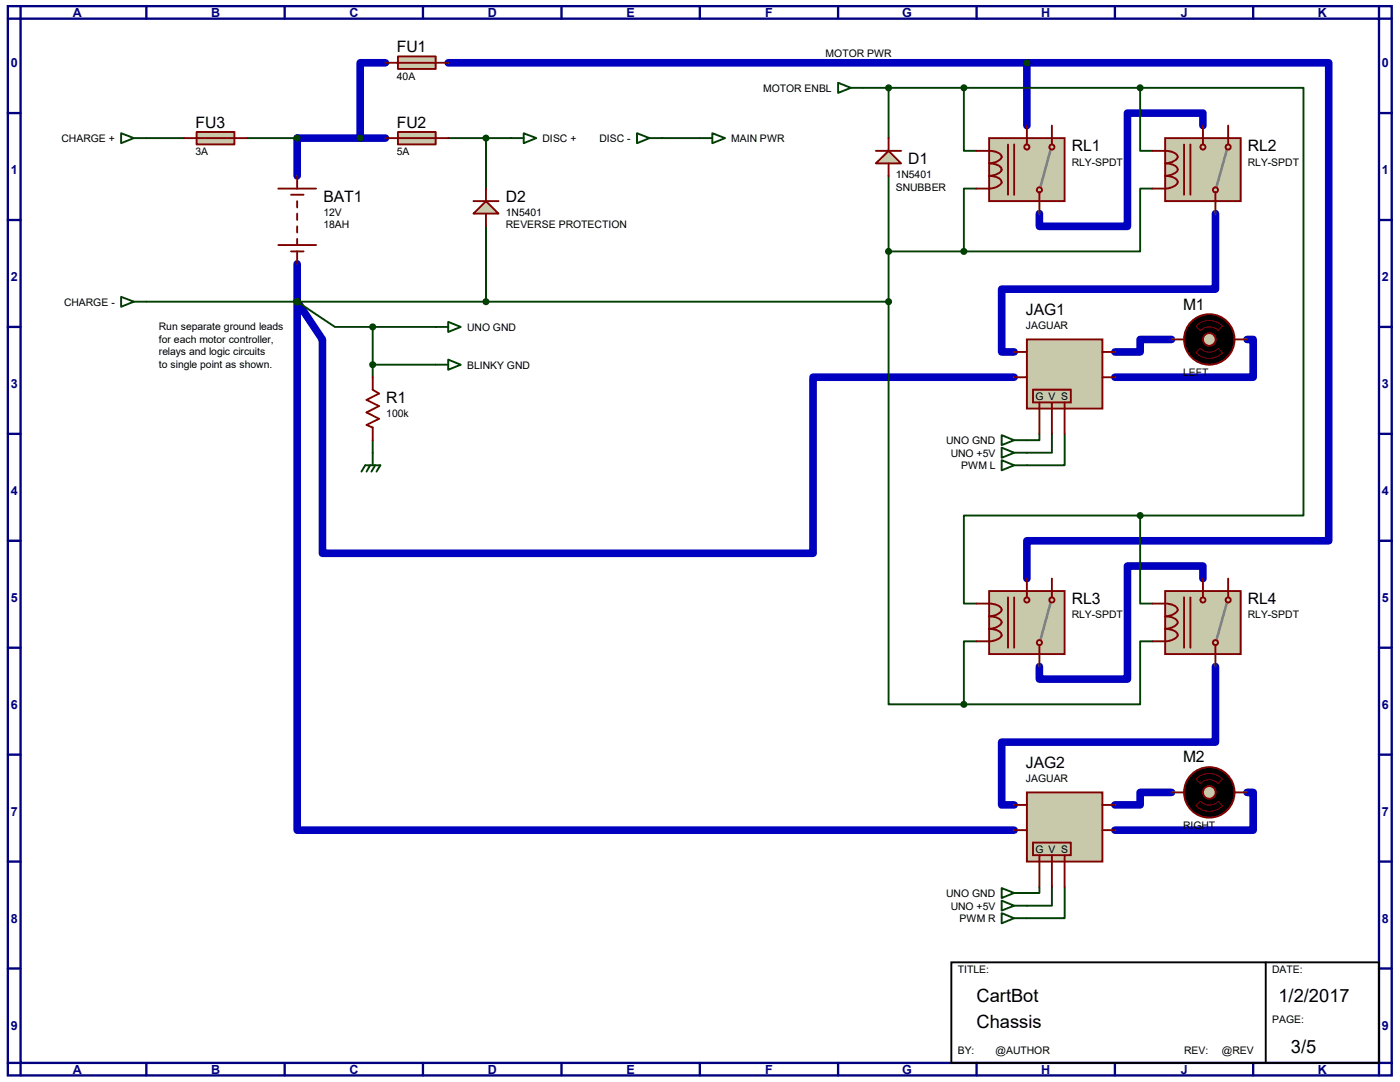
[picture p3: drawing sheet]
<svg xmlns="http://www.w3.org/2000/svg" width="279mm" height="216mm" viewBox="0 0 279 216" stroke-linecap="round" stroke-linejoin="round" font-family="sans-serif">
<g fill="none" stroke="#000080" stroke-width=".47">
<path d="M1.6 1.2h276.1v213.4h-276.1zM4.1 3.7h271.1v208.4h-271.1zM4.1 1.2v2.5h-2.5M29.2 1.2v2.5M56.8 1.2v2.5M84.4 1.2v2.5M112.1 1.2v2.5M139.7 1.2v2.5M167.3 1.2v2.5M194.9 1.2v2.5M222.5 1.2v2.5M250.1 1.2v2.5"/>
<path d="M275.2 1.2v2.5h2.5M1.6 22.6h2.5M275.2 22.6h2.5M1.6 43.9h2.5M275.2 43.9h2.5M1.6 65.2h2.5M275.2 65.2h2.5M1.6 86.6h2.5M275.2 86.6h2.5M1.6 107.9h2.5M275.2 107.9h2.5M1.6 129.2h2.5"/>
<path d="M275.2 129.2h2.5M1.6 150.6h2.5M275.2 150.6h2.5M1.6 171.9h2.5M275.2 171.9h2.5M1.6 193.3h2.5M275.2 193.3h2.5M1.6 212.1h2.5v2.5M29.2 212.1v2.5M56.8 212.1v2.5M84.4 212.1v2.5M112.1 212.1v2.5"/>
<path d="M139.7 212.1v2.5M167.3 212.1v2.5M194.9 212.1v2.5M222.5 212.1v2.5M250.1 212.1v2.5M277.7 212.1h-2.5v2.5"/>
</g>
<path d="M189.9 192h85.3v20.1h-85.3zM252.6 192v20.1" fill="none" stroke="#000" stroke-width=".38"/>
<g fill="none" stroke="#0000c0" stroke-width="1.5">
<path d="M76.9 12.5h-5v15.1M89.5 12.5h115.4M204.9 12.5h60.3v95.4h-60.3v7.5M204.9 12.5v12.6M76.9 27.6h-17.6v7.5M240.1 25.1v-2.5h-15.1v22.6h-17.6v-2.6M242.6 42.6v15.1h-42.7v12.5h2.5M202.4 75.3h-40.1v35.1h-98v-42.7l-5-7.5v105.5h143.1M233.8 67.7h-6.3v2.5h-5M248.9 67.7h1.2v7.6h-27.6M240.1 115.4v-2.5h-15.1v22.6h-17.6v-2.5M242.6 133v15.1h-42.7v12.5h2.5"/>
<path d="M233.8 158.1h-6.3v2.5h-5M248.9 158.1h1.2v7.6h-27.6"/>
</g>
<g fill="none" stroke="#004000" stroke-width=".38">
<path d="M172.3 17.5h55.2M177.3 17.5v10.1M192.4 17.5v12.6h2.5M227.5 17.5v12.6h2.5M227.5 17.5h32.6v85.4h-32.6M29.2 27.6h7.5M49.3 27.6h10M89.5 27.6h12.5M97 27.6v10M132.1 27.6h7.6M177.3 35.1v25.1M194.9 37.6h-2.5v12.6"/>
<path d="M230 37.6h-2.5v12.6h-35.1M97 45.2v15M177.3 50.2h15.1M29.2 60.2h148.1M177.3 60.2v80.3h15.1M74.4 87.8v2.5M207.4 86.6v1.2h-2.5M209.9 86.6v3.7h-5M212.5 86.6v6.2h-7.6M227.5 102.9h-35.1v17.5h2.5M227.5 102.9v17.5h2.5M194.9 128h-2.5v12.5"/>
<path d="M230 128h-2.5v12.5h-35.1M207.4 177v1.2h-2.5M209.9 177v3.7h-5M212.5 177v6.2h-7.6"/>
</g>
<circle cx="59.3" cy="60.2" r=".19" fill="#004000"/>
<path d="M59.3 52.7v7.5" fill="none" stroke="#0000c0" stroke-width="1.5"/>
<circle cx="59.3" cy="60.2" r=".19" fill="#004000"/>
<path d="M59.3 60.2l7.5 5h7.6M74.4 65.2h12.6M74.4 72.8h12.6M74.4 65.2v10.1" fill="none" stroke="#004000" stroke-width=".38"/>
<path d="M55.5 37.6h7.6M58.1 38.9h2.5M59.3 35.1v2.5M55.5 48.9h7.6M58.1 50.2h2.5M59.3 40.1v1.3M59.3 42.6v1.3M59.3 45.2v1.2M59.3 47.7v1.2M59.3 50.2v2.5" fill="none" stroke="#800000" stroke-width=".38"/>
<path d="M79.4 11.3h7.6v2.5h-7.6z" fill="#c8c8aa" stroke="#800000" stroke-width=".38"/>
<path d="M76.9 12.5h12.6" fill="none" stroke="#800000" stroke-width=".38"/>
<path d="M79.4 26.3h7.6v2.5h-7.6z" fill="#c8c8aa" stroke="#800000" stroke-width=".38"/>
<path d="M76.9 27.6h12.6" fill="none" stroke="#800000" stroke-width=".38"/>
<path d="M197.4 27.6h15.1v12.5h-15.1z" fill="#c8c8aa" stroke="#800000" stroke-width=".38"/>
<path d="M209.7 29.8l-2 7.3" fill="none" stroke="#808080" stroke-width=".51"/>
<g fill="#c8c8aa" stroke="#800000" stroke-width=".38">
<circle cx="207.4" cy="37.9" r=".51"/>
<circle cx="209.9" cy="29.3" r=".51"/>
</g>
<path d="M209.9 27.6v1.2" fill="none" stroke="#800000" stroke-width=".38"/>
<circle cx="204.9" cy="29.3" r=".51" fill="#c8c8aa" stroke="#800000" stroke-width=".38"/>
<path d="M194.9 30.1a8.4 8.4 0 0 1 4.2 .3 .86 .86 0 0 1 .7 1.2 3.1 3.1 0 0 1-2.4 1 2.25 2.25 0 0 1 2.5 1.3 2.6 2.6 0 0 1-2.5 1.2 2.25 2.25 0 0 1 2.5 1.3 2.61 2.61 0 0 1-2.5 1.2h-2.5M201.2 28.8v10.1M202.4 28.8v10.1M204.9 25.1v3.7M207.4 38.4v4.2M209.9 25.1v2.5" fill="none" stroke="#800000" stroke-width=".38"/>
<path d="M232.5 27.6h15.1v12.5h-15.1z" fill="#c8c8aa" stroke="#800000" stroke-width=".38"/>
<path d="M244.9 29.8l-2.1 7.3" fill="none" stroke="#808080" stroke-width=".51"/>
<g fill="#c8c8aa" stroke="#800000" stroke-width=".38">
<circle cx="242.6" cy="37.9" r=".51"/>
<circle cx="245.1" cy="29.3" r=".51"/>
</g>
<path d="M245.1 27.6v1.2" fill="none" stroke="#800000" stroke-width=".38"/>
<circle cx="240.1" cy="29.3" r=".51" fill="#c8c8aa" stroke="#800000" stroke-width=".38"/>
<path d="M230 30.1a8.4 8.4 0 0 1 4.3 .3 .86 .86 0 0 1 .6 1.2 3.1 3.1 0 0 1-2.4 1 2.25 2.25 0 0 1 2.5 1.3 2.6 2.6 0 0 1-2.5 1.2 2.25 2.25 0 0 1 2.5 1.3 2.61 2.61 0 0 1-2.5 1.2h-2.5M236.3 28.8v10.1M237.6 28.8v10.1M240.1 25.1v3.7M242.6 38.4v4.2M245.1 25.1v2.5" fill="none" stroke="#800000" stroke-width=".38"/>
<path d="M197.4 117.9h15.1v12.6h-15.1z" fill="#c8c8aa" stroke="#800000" stroke-width=".38"/>
<path d="M209.7 120.2l-2 7.3" fill="none" stroke="#808080" stroke-width=".51"/>
<g fill="#c8c8aa" stroke="#800000" stroke-width=".38">
<circle cx="207.4" cy="128.2" r=".51"/>
<circle cx="209.9" cy="119.7" r=".51"/>
</g>
<path d="M209.9 117.9v1.3" fill="none" stroke="#800000" stroke-width=".38"/>
<circle cx="204.9" cy="119.7" r=".51" fill="#c8c8aa" stroke="#800000" stroke-width=".38"/>
<path d="M201.2 119.2v10M202.4 119.2v10M204.9 115.4v3.8M209.9 115.4v2.5M194.9 120.4a8.2 8.2 0 0 1 4.2 .4 .88 .88 0 0 1 .8 .9 .88 .88 0 0 1-.8 .8l-1.7 .5a2.28 2.28 0 0 1 2.5 1.2 2.61 2.61 0 0 1-2.5 1.3 2.25 2.25 0 0 1 2.5 1.2 2.6 2.6 0 0 1-2.5 1.3h-2.5M207.4 128.7v4.3" fill="none" stroke="#800000" stroke-width=".38"/>
<path d="M232.5 117.9h15.1v12.6h-15.1z" fill="#c8c8aa" stroke="#800000" stroke-width=".38"/>
<path d="M244.9 120.2l-2.1 7.3" fill="none" stroke="#808080" stroke-width=".51"/>
<g fill="#c8c8aa" stroke="#800000" stroke-width=".38">
<circle cx="242.6" cy="128.2" r=".51"/>
<circle cx="245.1" cy="119.7" r=".51"/>
</g>
<path d="M245.1 117.9v1.3" fill="none" stroke="#800000" stroke-width=".38"/>
<circle cx="240.1" cy="119.7" r=".51" fill="#c8c8aa" stroke="#800000" stroke-width=".38"/>
<path d="M236.3 119.2v10M237.6 119.2v10M240.1 115.4v3.8M245.1 115.4v2.5M230 120.4a8.2 8.2 0 0 1 4.3 .4 .88 .88 0 0 1 .7 .9 .88 .88 0 0 1-.7 .8l-1.8 .5a2.28 2.28 0 0 1 2.5 1.2 2.61 2.61 0 0 1-2.5 1.3 2.25 2.25 0 0 1 2.5 1.2 2.6 2.6 0 0 1-2.5 1.3h-2.5M242.6 128.7v4.3" fill="none" stroke="#800000" stroke-width=".38"/>
<circle cx="204.9" cy="12.5" r=".51" fill="#004000" stroke="#004000" stroke-width=".38"/>
<g fill="#c8c8aa" stroke="#800000" stroke-width=".38">
<path d="M204.9 67.7h15.1v13.8h-15.1z"/>
<path d="M206.2 77.8h7.5v2.5h-7.5z"/>
</g>
<path d="M202.4 70.2h2.5M202.4 75.3h2.5M220 70.2h2.5M220 75.3h2.5M207.4 80.3v6.3M209.9 80.3v6.3M212.5 80.3v6.3" fill="none" stroke="#800000" stroke-width=".38"/>
<g fill="#c8c8aa" stroke="#800000" stroke-width=".38">
<path d="M204.9 158.1h15.1v13.8h-15.1z"/>
<path d="M206.2 168.1h7.5v2.5h-7.5z"/>
</g>
<path d="M202.4 160.6h2.5M202.4 165.7h2.5M207.4 170.6v6.4M209.9 170.6v6.4M212.5 170.6v6.4M220 160.6h2.5M220 165.7h2.5" fill="none" stroke="#800000" stroke-width=".38"/>
<path d="M174.8 32.6l2.5-2.5 2.5 2.5z" fill="#c8c8aa" stroke="#800000" stroke-width=".38"/>
<path d="M174.8 30.1h5M177.3 27.6v2.5M177.3 32.6v2.5" fill="none" stroke="#800000" stroke-width=".38"/>
<circle cx="192.4" cy="17.5" r=".51" fill="#004000" stroke="#004000" stroke-width=".38"/>
<circle cx="241.3" cy="67.7" r="5" fill="#000" stroke="#800000" stroke-width=".38"/>
<path d="M238.7 70.4l.9-.9a2.45 2.45 0 0 0 3.5 0l.9 .9a3.8 3.8 0 0 1-5.3 0zM238.7 65.1a3.8 3.8 0 0 1 5.3 0l-.9 .9a2.53 2.53 0 0 0-3.5 0z" fill="none" stroke="#800000" stroke-width=".2"/>
<circle cx="241.3" cy="67.7" r="1.27" fill="#c8c8aa" stroke="#800000" stroke-width=".38"/>
<path d="M233.8 67.7h2.5M246.3 67.7h2.6" fill="none" stroke="#800000" stroke-width=".38"/>
<circle cx="241.3" cy="158.1" r="5" fill="#000" stroke="#800000" stroke-width=".38"/>
<path d="M238.7 155.4a3.8 3.8 0 0 1 5.3 0l-.9 .9a2.46 2.46 0 0 0-3.5 0zM238.7 160.8l.9-.9a2.45 2.45 0 0 0 3.5 0l.9 .9a3.8 3.8 0 0 1-5.3 0z" fill="none" stroke="#800000" stroke-width=".2"/>
<circle cx="241.3" cy="158.1" r="1.27" fill="#c8c8aa" stroke="#800000" stroke-width=".38"/>
<path d="M233.8 158.1h2.5M246.3 158.1h2.6" fill="none" stroke="#800000" stroke-width=".38"/>
<path d="M97 40.1l2.5 2.5h-5z" fill="#c8c8aa" stroke="#800000" stroke-width=".38"/>
<path d="M97 37.6v2.5M94.5 40.1h5M97 42.6v2.6" fill="none" stroke="#800000" stroke-width=".38"/>
<path d="M87 65.2h2.5M89.5 64.2l2.4 1-2.4 1.1z" fill="none" stroke="#004000" stroke-width=".38"/>
<path d="M39.2 26.3h7.6v2.5h-7.6z" fill="#c8c8aa" stroke="#800000" stroke-width=".38"/>
<path d="M36.7 27.6h12.6M74.4 75.3v2.5l1.2 .7-2.4 1.3 2.4 1.2-2.4 1.3 2.4 1.3-2.4 1.2 1.2 .5v2.5" fill="none" stroke="#800000" stroke-width=".38"/>
<g fill="none" stroke="#004000" stroke-width=".38">
<path d="M167.3 16.5l2.5 1-2.5 1zM169.8 17.5h2.5M24.2 26.6l2.5 1-2.5 1zM26.7 27.6h2.5M102 27.6h2.5M104.5 26.6l2.5 1-2.5 1zM127.1 26.6l2.5 1-2.5 1zM129.6 27.6h2.5M139.7 27.6h2.5M142.2 26.6l2.5 1-2.5 1zM24.2 59.2l2.5 1-2.5 1zM26.7 60.2h2.5"/>
<path d="M87 72.8h2.5M89.5 71.8l2.4 1-2.4 1zM72.1 94.1l.8-1.3h3l-.8 1.3M73.9 92.8l-.7 1.3M74.4 90.3v2.5M74.9 92.8l-.8 1.3M199.9 86.8l2.5 1-2.5 1zM199.9 89.3l2.5 1-2.5 1.1zM199.9 91.8l2.5 1-2.5 1.1zM202.4 92.8h2.5M202.4 87.8h2.5M202.4 90.3h2.5"/>
<path d="M199.9 177.2l2.5 1-2.5 1zM199.9 179.7l2.5 1-2.5 1zM202.4 178.2h2.5M199.9 182.2l2.5 1-2.5 1zM202.4 180.7h2.5M202.4 183.2h2.5"/>
</g>
<g fill="#004000" stroke="#004000" stroke-width=".38">
<circle cx="71.9" cy="27.6" r=".51"/>
<circle cx="59.3" cy="27.6" r=".51"/>
<circle cx="177.3" cy="17.5" r=".51"/>
<circle cx="192.4" cy="140.5" r=".51"/>
<circle cx="227.5" cy="17.5" r=".51"/>
<circle cx="227.5" cy="102.9" r=".51"/>
<circle cx="192.4" cy="50.2" r=".51"/>
<circle cx="177.3" cy="50.2" r=".51"/>
<circle cx="59.3" cy="60.2" r=".51"/>
<circle cx="97" cy="60.2" r=".51"/>
<circle cx="177.3" cy="60.2" r=".51"/>
<circle cx="97" cy="27.6" r=".51"/>
<circle cx="74.4" cy="65.2" r=".51"/>
<circle cx="74.4" cy="72.8" r=".51"/>
</g>
<g font-size="3.6">
<text x="194.9" y="200">CartBot</text>
<text x="255.1" y="200">1/2/2017</text>
<text x="194.9" y="205.1">Chassis</text>
<text x="257.6" y="210.1">3/5</text>
</g>
<g font-size="3.1">
<text x="79.2" y="10.4">FU1</text>
<text x="39" y="25.5">FU3</text>
<text x="79.2" y="25.5">FU2</text>
<text x="181.3" y="32.7">D1</text>
<text x="213.9" y="30.2">RL1</text>
<text x="249" y="30.2">RL2</text>
<text x="64.6" y="40.3">BAT1</text>
<text x="101" y="40.3">D2</text>
<text x="204.7" y="62.9">JAG1</text>
<text x="236.1" y="61.8">M1</text>
<text x="77.1" y="80.4">R1</text>
<text x="213.9" y="120.6">RL3</text>
<text x="249" y="120.6">RL4</text>
<text x="204.7" y="153.2">JAG2</text>
<text x="236.1" y="152.1">M2</text>
</g>
<g font-size="2.5" fill="#000080">
<text x="14.5" y="3.4">A</text>
<text x="42.1" y="3.4">B</text>
<text x="69.7" y="3.4">C</text>
<text x="97.4" y="3.4">D</text>
<text x="125" y="3.4">E</text>
<text x="152.7" y="3.4">F</text>
<text x="180.1" y="3.4">G</text>
<text x="207.8" y="3.4">H</text>
<text x="235.6" y="3.4">J</text>
<text x="263" y="3.4">K</text>
<text x="2.2" y="13.5">0</text>
<text x="275.8" y="13.5">0</text>
<text x="2.2" y="34.8">1</text>
<text x="275.8" y="34.8">1</text>
<text x="2.2" y="56.1">2</text>
<text x="275.8" y="56.1">2</text>
<text x="2.2" y="77.5">3</text>
<text x="275.8" y="77.5">3</text>
<text x="2.2" y="98.8">4</text>
<text x="275.8" y="98.8">4</text>
<text x="2.2" y="120.1">5</text>
<text x="275.8" y="120.1">5</text>
<text x="2.2" y="141.5">6</text>
<text x="275.8" y="141.5">6</text>
<text x="2.2" y="162.8">7</text>
<text x="275.8" y="162.8">7</text>
<text x="2.2" y="184.1">8</text>
<text x="275.8" y="184.1">8</text>
<text x="2.2" y="205.5">9</text>
<text x="275.8" y="205.5">9</text>
<text x="14.5" y="214.3">A</text>
<text x="42.1" y="214.3">B</text>
<text x="69.7" y="214.3">C</text>
<text x="97.4" y="214.3">D</text>
<text x="125" y="214.3">E</text>
<text x="152.7" y="214.3">F</text>
<text x="180.1" y="214.3">G</text>
<text x="207.8" y="214.3">H</text>
<text x="235.6" y="214.3">J</text>
<text x="263" y="214.3">K</text>
</g>
<g font-size="2.1">
<text x="164.8" y="11.3">MOTOR PWR</text>
<text x="79.2" y="15.9">40A</text>
<text x="152.3" y="18.3">MOTOR ENBL</text>
<text x="12.3" y="28.3">CHARGE +</text>
<text x="108.3" y="28.3">DISC +</text>
<text x="119.6" y="28.3">DISC -</text>
<text x="145.9" y="28.3">MAIN PWR</text>
<text x="39" y="30.9">3A</text>
<text x="79.2" y="30.9">5A</text>
<text x="178.8" y="35.6">1N5401</text>
<text x="213.9" y="33.1">RLY-SPDT</text>
<text x="249" y="33.1">RLY-SPDT</text>
<text x="178.8" y="38.1">SNUBBER</text>
<text x="64.6" y="43.1">12V</text>
<text x="64.6" y="45.6">18AH</text>
<text x="101" y="43.1">1N5401</text>
<text x="101" y="45.6">REVERSE PROTECTION</text>
<text x="12.8" y="61">CHARGE -</text>
<text x="31.7" y="65.9">Run separate ground leads</text>
<text x="93.2" y="66">UNO GND</text>
<text x="204.7" y="65.7">JAGUAR</text>
<text x="31.7" y="68.4">for each motor controller,</text>
<text x="31.7" y="70.9">relays and logic circuits</text>
<text x="31.7" y="73.4">to single point as shown.</text>
<text x="93.2" y="73.5">BLINKY GND</text>
<text x="236.1" y="75">LEFT</text>
<text x="77.1" y="83.3">100k</text>
<text x="206.6" y="79.9">G V S</text>
<text x="188.8" y="88.6">UNO GND</text>
<text x="189.7" y="91.1">UNO +5V</text>
<text x="191.9" y="93.6">PWM L</text>
<text x="213.9" y="123.4">RLY-SPDT</text>
<text x="249" y="123.4">RLY-SPDT</text>
<text x="204.7" y="156">JAGUAR</text>
<text x="236.1" y="165.4">RIGHT</text>
<text x="206.6" y="170.2">G V S</text>
<text x="188.8" y="178.9">UNO GND</text>
<text x="189.7" y="181.5">UNO +5V</text>
<text x="191.5" y="184">PWM R</text>
<text x="191.1" y="194.1">TITLE:</text>
<text x="253.9" y="194.1">DATE:</text>
<text x="253.9" y="204.1">PAGE:</text>
<text x="191.1" y="210.4">BY:</text>
<text x="198.7" y="210.4">@AUTHOR</text>
<text x="236.3" y="210.4">REV:</text>
<text x="243.8" y="210.4">@REV</text>
</g>
</svg>
